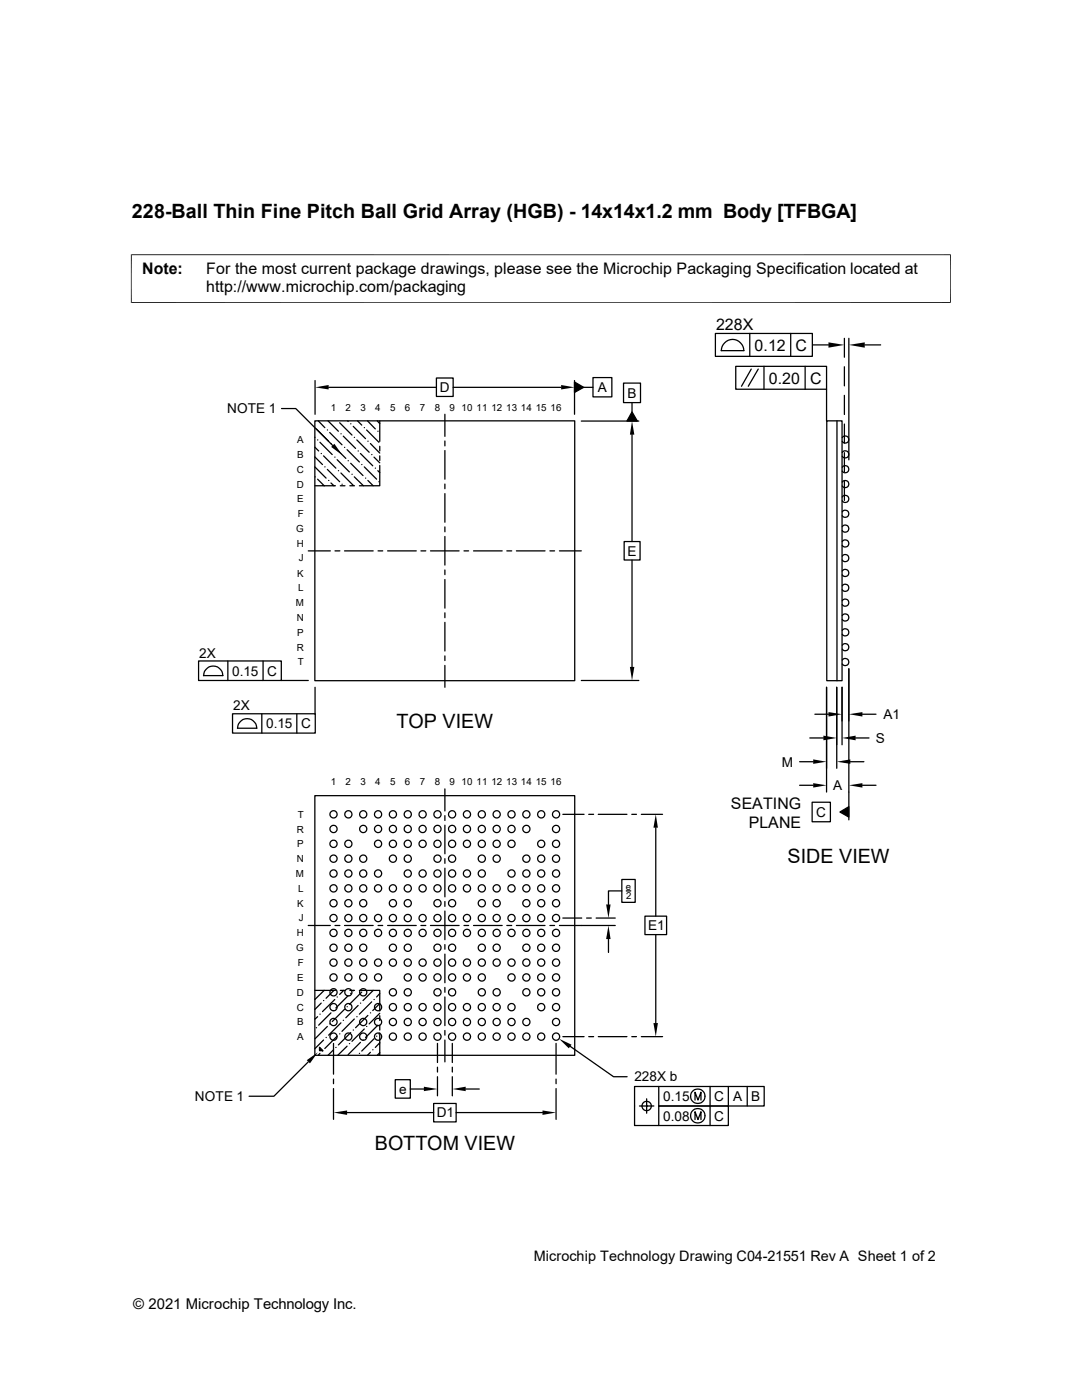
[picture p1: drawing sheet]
<svg xmlns="http://www.w3.org/2000/svg" width="216mm" height="279mm" viewBox="0 0 216 279" stroke-linecap="round" stroke-linejoin="round" font-family="sans-serif">
<g fill="none" stroke="#000" stroke-width=".25">
<path d="M62.9 75.9v6.8M65.6 77.3h21.5M87.1 75.4h3.3v3.7h-3.3zM90.4 77.3h21.6M114.6 76.2l1.9 1.1-1.9 1zM114.6 75.9v6.8M116.5 77.3h1.8M118.3 75.4h3.8v3.8h-3.8zM124.4 76.5h3.4v3.8h-3.4zM142.7 66.5h19.4v4.6h-19.4zM143.9 70h4.6M143.9 70a2.24 2.24 0 0 1 2.3-2.3 2.24 2.24 0 0 1 2.2 2.3"/>
<path d="M146.8 73.1h18.1v4.6h-18.1zM149.6 66.5v4.6M149.9 73.7l-1.9 3.4M151.3 73.7l-2 3.4M152.4 73.1v4.6M157.8 66.5v4.6M160.7 73.1v4.6M162.1 68.8h3.2M164.9 77.7v6.3M168.5 67.5v3.8M168.5 73.2v3.8M168.5 78.9v3.8"/>
<path d="M169.4 67.5v24.3M172.6 68.8h3.1M56.2 81.5h2.8l7.4 7.4M62.8 84h51.9v51.8h-51.9zM62.8 93.2l2.3 2.2M62.8 91.2l1.5 1.5M62.8 89.2l.8 .8M62.8 87.3h.1M62.8 96.9h4.1M62.9 95.2h.1M63.1 85.6l2.5 2.5M63.4 95.6l1.3 1.3"/>
<path d="M63.4 87.8h.1M63.5 84l1.3 1.3M63.8 88.3l2.5 2.4M64.1 90.5h.1M64.6 91l2.4 2.4M64.8 93.2h.1M65.3 93.7l2.5 2.4M65.3 85.8h.1M65.4 84l2.1 2.1M65.6 95.9h.1M65.8 86.3l2.4 2.5M66 96.4l.6 .5"/>
<path d="M66 88.5h.1M66.5 89l2.5 2.5M66.8 91.2h.1M67.3 91.7l2.4 2.5M67.5 93.9h.1M67.8 84.4l2.4 2.4M67.9 96.9h.9M68 94.4l2.5 2.5M68 86.6h.1M68.2 96.6h.1M68.5 87l2.5 2.5M68.7 89.3h.1"/>
<path d="M69.3 89.7l2.4 2.5M69.4 84l.1 .1M69.5 91.9h.1M69.8 96.9h.9M70 92.5l2.4 2.4M70 84.6h.1M70.2 94.7h.1M70.5 85.1l2.4 2.4M70.7 95.2l1.8 1.7M70.7 87.3h.1M71.2 87.8l2.5 2.5M71.3 84l.9 .8"/>
<path d="M71.5 90h.1M71.9 90.5l2.5 2.5M72.2 92.7h.1M72.7 93.2l2.4 2.4M72.7 85.3h.1M72.9 95.4h.1M73.2 85.8l2.4 2.5M73.3 84l1.6 1.6M73.4 95.9l1.1 1M73.4 88.1h.1M73.9 88.5l1.9 1.9M74.2 90.7h.1"/>
<path d="M74.6 91.2l1.2 1.2M74.9 93.4h.1M75.3 84l.5 .5M75.4 93.9l.4 .4M75.4 86.1h.1M75.6 96.1h.1M75.8 92.9v4h-4.1M75.8 84v4.1M75.8 89.1v.9M75.8 91v.9M88.8 82.7v4.4M88.8 88v1"/>
<path d="M88.8 89.9v5.7M88.8 96.6v.9M88.8 98.5v5.7M116 84h11.5M126.1 82.2l1.1 1.8h-2.1zM126.1 80.3v1.9M126.1 86.7v21.4M165 84h3v51.8h-3zM167 84v51.8M168.1 99.2a.71 .71 0 0 1 1-.2 .71 .71 0 0 1 0 1.1 .71 .71 0 0 1-1-.2M168.1 96.2a.71 .71 0 0 1 1-.1 .71 .71 0 0 1 0 1 .71 .71 0 0 1-1-.1M168.1 93.3a.71 .71 0 0 1 1-.2 .71 .71 0 0 1 0 1.1 .71 .71 0 0 1-1-.2"/>
<path d="M168.1 90.3a.71 .71 0 0 1 1-.2 .71 .71 0 0 1 0 1.1 .71 .71 0 0 1-1-.1M168.1 87.3a.71 .71 0 0 1 1-.1 .71 .71 0 0 1 0 1.1 .71 .71 0 0 1-1-.2M168.5 84.6v3.8M168.5 90.3v3.8M168.5 96.1v3.8M61.5 109.9h4.4M66.8 109.9h1M68.7 109.9h5.8M75.4 109.9h1M77.3 109.9h5.8M84 109.9h1M85.9 109.9h5.7"/>
<path d="M88.8 105.2v.9M88.8 107.1v5.7M88.8 113.7v1M88.8 115.7v5.7M92.6 109.9h.9M94.5 109.9h5.7M101.1 109.9h1M103 109.9h5.8M109.7 109.9h1M111.6 109.9h4.4M124.5 108.1h3.2v3.7h-3.2zM126.1 111.8v21.3"/>
<path d="M168.1 119.9a.71 .71 0 0 1 1-.2 .71 .71 0 0 1 0 1.1 .71 .71 0 0 1-1-.1M168.1 116.9a.71 .71 0 0 1 1-.1 .71 .71 0 0 1 0 1 .71 .71 0 0 1-1-.1M168.1 114a.71 .71 0 0 1 1-.2 .71 .71 0 0 1 0 1.1 .71 .71 0 0 1-1-.2M168.1 111a.71 .71 0 0 1 1-.2 .71 .71 0 0 1 0 1.1 .71 .71 0 0 1-1-.1M168.1 108.1a.71 .71 0 0 1 1-.2 .71 .71 0 0 1 0 1.1 .71 .71 0 0 1-1-.2M168.1 105.1a.71 .71 0 0 1 1-.1 .71 .71 0 0 1 0 1 .71 .71 0 0 1-1-.1M168.1 102.2a.71 .71 0 0 1 1-.2 .71 .71 0 0 1 0 1.1 .71 .71 0 0 1-1-.2M39.6 131.9h16.5v3.9h-16.5zM40.6 134.8h3.9M40.6 134.8a1.9 1.9 0 0 1 1.9-1.9 1.9 1.9 0 0 1 1.9 1.9M45.5 131.9v3.9M52.5 131.9v3.9"/>
<path d="M56.1 135.8h5.4M62.9 137.2v5.3M88.8 122.3v1M88.8 124.2v5.7M88.8 130.9v.9M88.8 132.8v4.4M116 135.8h11.5M164.9 137.2v20.9M167 137.2v16.1M168 137.2v11.4M168.1 131.7a.71 .71 0 0 1 1-.1 .71 .71 0 0 1 0 1.1 .71 .71 0 0 1-1-.2M168.1 128.8a.71 .71 0 0 1 1-.2 .71 .71 0 0 1 0 1.1 .71 .71 0 0 1-1-.2"/>
<path d="M168.1 125.8a.71 .71 0 0 1 1-.1 .71 .71 0 0 1 0 1 .71 .71 0 0 1-1-.1M168.1 122.9a.71 .71 0 0 1 1-.2 .71 .71 0 0 1 0 1.1 .71 .71 0 0 1-1-.2M169.4 133.5v30.1M46.4 142.5h16.5v3.8h-16.5zM51.2 145.3a1.9 1.9 0 0 0-1.9-1.9 1.9 1.9 0 0 0-1.9 1.9h3.9M52.2 142.5v3.8M59.2 142.5v3.8M62.8 158.8h51.9v51.8h-51.9zM88.8 157.4v4.4M159.6 152h2.7M159.6 156.7h2.7M161.6 147.3h2.7"/>
<path d="M162.6 142.5h2.7M169.7 152h2.7M170.7 147.3h2.7M172.1 142.5h2.7M172.1 156.7h2.7M88.8 162.8v.9M88.8 164.7v5.7M88.8 171.4v.9M88.8 173.3v5.7M88.8 179.9v1M112.3 162.5h4.2M117.5 162.5h.9"/>
<path d="M119.4 162.5h5.7M124.1 175.5h2.6v4.6h-2.6zM124.1 177.8h-2.7v2.7M125 177.8h.9M126.1 162.5h.9M128 162.5h4.2M130.9 165.2v17.6M162.1 160.1h3.6v3.9h-3.6zM167.6 162.1l1.8-1.1v2.1zM61.5 184.7h4.4M62.8 197.7h4.1M64.6 199.7h.1"/>
<path d="M64.7 197.7l-1.9 1.8M66.6 197.7l-1.5 1.5M66.8 199.5l-2.5 2.4M66.8 184.7h1M67.3 199h.1M67.9 197.7h.9M68.6 197.7l-.8 .8M68.7 184.7h5.8M69.5 198.7l-2.5 2.5M69.8 197.7h.9M70 198.2h.1M70.6 197.7h-.1"/>
<path d="M71.7 197.7h4.1v4.1M72.2 198l-2.5 2.4M74.2 199.9l-2.5 2.5M74.5 197.7l-2.1 2M74.6 199.5h.1M75.4 184.7h1M75.8 198.3l-.7 .7M77.3 184.7h5.8M84 184.7h1M85.9 184.7h5.7M88.8 181.8v5.7M88.8 188.5v.9"/>
<path d="M88.8 190.4v5.7M88.8 197.1v.9M88.8 199v5.7M92.6 184.7h.9M94.5 184.7h5.7M101.1 184.7h1M103 184.7h5.8M109.7 184.7h1M111.6 184.7h11.2M112.3 183.2h3.8M117.1 183.2h.9M119 183.2h3.8"/>
<path d="M121.4 187.4v2.7M128.7 182.8h4.3v3.7h-4.3zM130.9 186.5v17.7M61.5 211.9l-6.8 6.9h-5M63.1 205.1h.1M63.4 202.9l-.6 .5M63.8 209l.6 .7h-.6zM63.8 202.4h.1M63.8 210.2l-.3 .4M64.1 200.2l-1.3 1.3M64.3 209.8h.1M64.6 207.6l-1.8 1.7"/>
<path d="M65.1 207.1h.1M65.3 204.9l-2.4 2.4M65.8 204.3h.1M66 202.1l-2.4 2.5M66.5 201.7h.1M66.5 209.5l-1.1 1.1M66.5 208.2v6.2M66.5 215.3v1M66.5 217.3v6.1M67 209h.1M67.3 206.8l-2.5 2.5M67.8 206.3h.1"/>
<path d="M68 204.1l-2.4 2.5M68.5 203.6h.1M68.7 201.4l-2.4 2.5M69.3 200.9h.1M69.3 208.8l-1.9 1.8M69.7 208.3h.1M70 206.1l-2.5 2.4M70.5 205.6h.1M70.7 203.4l-2.5 2.4M71.2 202.9h.1M71.5 200.7l-2.5 2.4M71.7 210.2h.1"/>
<path d="M71.9 200.2h.1M71.9 208l-2.4 2.5M72.4 207.6h.1M72.7 205.4l-2.5 2.4M73.2 204.9h.1M73.4 202.6l-2.4 2.5M73.9 202.1h.1M73.9 210l-.6 .6M74.4 209.5h.1M74.6 207.3l-2.4 2.5M75.1 206.8h.1M75.4 204.6l-2.5 2.5"/>
<path d="M75.8 202.7v1M75.8 204.6v1M75.8 206.5v4.1M75.8 200.3l-1.4 1.4M75.8 202.2l-2.1 2.1M75.8 206.2l-.2 .1M75.8 208.1l-.9 .9M75.8 210.1l-.5 .5M78.9 215.5h3v3.7h-3zM81.9 217.3h2.7M87.3 208.2v3.8M87.3 213v1"/>
<path d="M87.3 214.9v3.8M88.8 205.7v.9M88.8 207.6v4.3M90.3 208.2v3.8M90.3 213v1M90.3 214.9v3.8M92.9 217.3h2.7M111 208.2v6.2M111 215.3v1M111 217.3v6.1M112.3 206.9h4.2M113.8 208.8l8.6 6.1h2.7"/>
<path d="M117.5 206.9h.9M119.4 206.9h5.7M126.1 206.9h.9M128 206.9h4.2M129 219.3v2.9M131.4 216.8v3.9h13.9v3.9h-18.7v-7.8h25.9v3.9h-21.1v3.9M138.7 219.5v-1.5l.6 1.5 .6-1.5v1.5M141.7 216.8v7.8M145.3 216.8v3.9M149.1 216.8v3.9M69.3 222h17.2M86.5 220.2h4.5v3.7h-4.5z"/>
<path d="M91 222h17.2M127.6 220.7h2.9M138.7 223.4v-1.5l.6 1.5 .6-1.5v1.5"/>
<circle cx="66.5" cy="168.4" r=".72"/>
<circle cx="66.5" cy="162.5" r=".72"/>
<circle cx="66.5" cy="171.4" r=".72"/>
<circle cx="66.5" cy="174.3" r=".72"/>
<circle cx="66.5" cy="177.3" r=".72"/>
<circle cx="66.5" cy="165.4" r=".72"/>
<circle cx="69.5" cy="168.4" r=".72"/>
<circle cx="69.5" cy="162.5" r=".72"/>
<circle cx="69.5" cy="171.4" r=".72"/>
<circle cx="69.5" cy="177.3" r=".72"/>
<circle cx="69.5" cy="174.3" r=".72"/>
<circle cx="72.5" cy="174.3" r=".72"/>
<circle cx="72.5" cy="171.4" r=".72"/>
<circle cx="72.5" cy="162.5" r=".72"/>
<circle cx="72.5" cy="165.4" r=".72"/>
<circle cx="72.5" cy="177.3" r=".72"/>
<circle cx="75.4" cy="174.3" r=".72"/>
<circle cx="75.4" cy="162.5" r=".72"/>
<circle cx="75.4" cy="165.4" r=".72"/>
<circle cx="75.4" cy="168.4" r=".72"/>
<circle cx="75.4" cy="177.3" r=".72"/>
<circle cx="78.4" cy="162.5" r=".72"/>
<circle cx="78.4" cy="165.4" r=".72"/>
<circle cx="78.4" cy="168.4" r=".72"/>
<circle cx="78.4" cy="171.4" r=".72"/>
<circle cx="78.4" cy="177.3" r=".72"/>
<circle cx="81.4" cy="165.4" r=".72"/>
<circle cx="81.4" cy="168.4" r=".72"/>
<circle cx="81.4" cy="171.4" r=".72"/>
<circle cx="81.4" cy="174.3" r=".72"/>
<circle cx="81.4" cy="162.5" r=".72"/>
<circle cx="81.4" cy="177.3" r=".72"/>
<circle cx="84.3" cy="165.4" r=".72"/>
<circle cx="84.3" cy="174.3" r=".72"/>
<circle cx="84.3" cy="162.5" r=".72"/>
<circle cx="84.3" cy="168.4" r=".72"/>
<circle cx="84.3" cy="177.3" r=".72"/>
<circle cx="87.3" cy="168.4" r=".72"/>
<circle cx="87.3" cy="171.4" r=".72"/>
<circle cx="87.3" cy="162.5" r=".72"/>
<circle cx="87.3" cy="174.3" r=".72"/>
<circle cx="87.3" cy="177.3" r=".72"/>
<circle cx="87.3" cy="165.4" r=".72"/>
<circle cx="90.2" cy="162.5" r=".72"/>
<circle cx="90.2" cy="168.4" r=".72"/>
<circle cx="90.2" cy="171.4" r=".72"/>
<circle cx="90.2" cy="174.3" r=".72"/>
<circle cx="90.2" cy="165.4" r=".72"/>
<circle cx="90.2" cy="177.3" r=".72"/>
<circle cx="93.2" cy="174.3" r=".72"/>
<circle cx="93.2" cy="162.5" r=".72"/>
<circle cx="93.2" cy="168.4" r=".72"/>
<circle cx="93.2" cy="177.3" r=".72"/>
<circle cx="93.2" cy="165.4" r=".72"/>
<circle cx="96.1" cy="174.3" r=".72"/>
<circle cx="96.1" cy="177.3" r=".72"/>
<circle cx="96.1" cy="165.4" r=".72"/>
<circle cx="96.1" cy="168.4" r=".72"/>
<circle cx="96.1" cy="171.4" r=".72"/>
<circle cx="96.1" cy="162.5" r=".72"/>
<circle cx="99.1" cy="165.4" r=".72"/>
<circle cx="99.1" cy="162.5" r=".72"/>
<circle cx="99.1" cy="168.4" r=".72"/>
<circle cx="99.1" cy="171.4" r=".72"/>
<circle cx="99.1" cy="177.3" r=".72"/>
<circle cx="102.1" cy="168.4" r=".72"/>
<circle cx="102.1" cy="162.5" r=".72"/>
<circle cx="102.1" cy="174.3" r=".72"/>
<circle cx="102.1" cy="165.4" r=".72"/>
<circle cx="102.1" cy="177.3" r=".72"/>
<circle cx="105" cy="162.5" r=".72"/>
<circle cx="105" cy="171.4" r=".72"/>
<circle cx="105" cy="174.3" r=".72"/>
<circle cx="105" cy="177.3" r=".72"/>
<circle cx="105" cy="165.4" r=".72"/>
<circle cx="108" cy="174.3" r=".72"/>
<circle cx="108" cy="177.3" r=".72"/>
<circle cx="108" cy="171.4" r=".72"/>
<circle cx="108" cy="168.4" r=".72"/>
<circle cx="108" cy="162.5" r=".72"/>
<circle cx="111" cy="171.4" r=".72"/>
<circle cx="111" cy="162.5" r=".72"/>
<circle cx="111" cy="168.4" r=".72"/>
<circle cx="111" cy="165.4" r=".72"/>
<circle cx="111" cy="174.3" r=".72"/>
<circle cx="111" cy="177.3" r=".72"/>
<circle cx="66.5" cy="195.1" r=".72"/>
<circle cx="66.5" cy="198" r=".72"/>
<circle cx="66.5" cy="183.2" r=".72"/>
<circle cx="66.5" cy="189.1" r=".72"/>
<circle cx="66.5" cy="192.1" r=".72"/>
<circle cx="66.5" cy="186.2" r=".72"/>
<circle cx="66.5" cy="180.3" r=".72"/>
<circle cx="69.5" cy="195.1" r=".72"/>
<circle cx="69.5" cy="189.1" r=".72"/>
<circle cx="69.5" cy="198" r=".72"/>
<circle cx="69.5" cy="183.2" r=".72"/>
<circle cx="69.5" cy="186.2" r=".72"/>
<circle cx="69.5" cy="192.1" r=".72"/>
<circle cx="69.5" cy="180.3" r=".72"/>
<circle cx="72.5" cy="195.1" r=".72"/>
<circle cx="72.5" cy="180.3" r=".72"/>
<circle cx="72.5" cy="186.2" r=".72"/>
<circle cx="72.5" cy="189.1" r=".72"/>
<circle cx="72.5" cy="192.1" r=".72"/>
<circle cx="72.5" cy="198" r=".72"/>
<circle cx="72.5" cy="183.2" r=".72"/>
<circle cx="75.4" cy="195.1" r=".72"/>
<circle cx="75.4" cy="192.1" r=".72"/>
<circle cx="75.4" cy="183.2" r=".72"/>
<circle cx="75.4" cy="186.2" r=".72"/>
<circle cx="78.4" cy="189.1" r=".72"/>
<circle cx="78.4" cy="192.1" r=".72"/>
<circle cx="78.4" cy="186.2" r=".72"/>
<circle cx="78.4" cy="198" r=".72"/>
<circle cx="78.4" cy="183.2" r=".72"/>
<circle cx="78.4" cy="180.3" r=".72"/>
<circle cx="81.4" cy="186.2" r=".72"/>
<circle cx="81.4" cy="189.1" r=".72"/>
<circle cx="81.4" cy="192.1" r=".72"/>
<circle cx="81.4" cy="195.1" r=".72"/>
<circle cx="81.4" cy="198" r=".72"/>
<circle cx="81.4" cy="180.3" r=".72"/>
<circle cx="81.4" cy="183.2" r=".72"/>
<circle cx="84.3" cy="195.1" r=".72"/>
<circle cx="84.3" cy="186.2" r=".72"/>
<circle cx="84.3" cy="192.1" r=".72"/>
<circle cx="84.3" cy="183.2" r=".72"/>
<circle cx="87.3" cy="195.1" r=".72"/>
<circle cx="87.3" cy="180.3" r=".72"/>
<circle cx="87.3" cy="189.1" r=".72"/>
<circle cx="87.3" cy="192.1" r=".72"/>
<circle cx="87.3" cy="198" r=".72"/>
<circle cx="87.3" cy="183.2" r=".72"/>
<circle cx="87.3" cy="186.2" r=".72"/>
<circle cx="90.2" cy="183.2" r=".72"/>
<circle cx="90.2" cy="186.2" r=".72"/>
<circle cx="90.2" cy="189.1" r=".72"/>
<circle cx="90.2" cy="195.1" r=".72"/>
<circle cx="90.2" cy="198" r=".72"/>
<circle cx="90.2" cy="192.1" r=".72"/>
<circle cx="90.2" cy="180.3" r=".72"/>
<circle cx="93.2" cy="195.1" r=".72"/>
<circle cx="93.2" cy="192.1" r=".72"/>
<circle cx="93.2" cy="183.2" r=".72"/>
<circle cx="93.2" cy="186.2" r=".72"/>
<circle cx="96.1" cy="195.1" r=".72"/>
<circle cx="96.1" cy="192.1" r=".72"/>
<circle cx="96.1" cy="180.3" r=".72"/>
<circle cx="96.1" cy="183.2" r=".72"/>
<circle cx="96.1" cy="189.1" r=".72"/>
<circle cx="96.1" cy="198" r=".72"/>
<circle cx="96.1" cy="186.2" r=".72"/>
<circle cx="99.1" cy="180.3" r=".72"/>
<circle cx="99.1" cy="183.2" r=".72"/>
<circle cx="99.1" cy="186.2" r=".72"/>
<circle cx="99.1" cy="189.1" r=".72"/>
<circle cx="99.1" cy="192.1" r=".72"/>
<circle cx="99.1" cy="198" r=".72"/>
<circle cx="102.1" cy="183.2" r=".72"/>
<circle cx="102.1" cy="186.2" r=".72"/>
<circle cx="102.1" cy="192.1" r=".72"/>
<circle cx="102.1" cy="195.1" r=".72"/>
<circle cx="105" cy="195.1" r=".72"/>
<circle cx="105" cy="192.1" r=".72"/>
<circle cx="105" cy="180.3" r=".72"/>
<circle cx="105" cy="189.1" r=".72"/>
<circle cx="105" cy="198" r=".72"/>
<circle cx="105" cy="183.2" r=".72"/>
<circle cx="105" cy="186.2" r=".72"/>
<circle cx="108" cy="195.1" r=".72"/>
<circle cx="108" cy="180.3" r=".72"/>
<circle cx="108" cy="192.1" r=".72"/>
<circle cx="108" cy="189.1" r=".72"/>
<circle cx="108" cy="198" r=".72"/>
<circle cx="108" cy="183.2" r=".72"/>
<circle cx="108" cy="186.2" r=".72"/>
<circle cx="111" cy="198" r=".72"/>
<circle cx="111" cy="183.2" r=".72"/>
<circle cx="111" cy="186.2" r=".72"/>
<circle cx="111" cy="189.1" r=".72"/>
<circle cx="111" cy="195.1" r=".72"/>
<circle cx="111" cy="180.3" r=".72"/>
<circle cx="111" cy="192.1" r=".72"/>
<circle cx="66.5" cy="201" r=".72"/>
<circle cx="66.5" cy="204" r=".72"/>
<circle cx="66.5" cy="206.9" r=".72"/>
<circle cx="69.5" cy="201" r=".72"/>
<circle cx="69.5" cy="206.9" r=".72"/>
<circle cx="72.5" cy="204" r=".72"/>
<circle cx="72.5" cy="206.9" r=".72"/>
<circle cx="75.4" cy="204" r=".72"/>
<circle cx="75.4" cy="201" r=".72"/>
<circle cx="75.4" cy="206.9" r=".72"/>
<circle cx="78.4" cy="201" r=".72"/>
<circle cx="78.4" cy="206.9" r=".72"/>
<circle cx="78.4" cy="204" r=".72"/>
<circle cx="81.4" cy="206.9" r=".72"/>
<circle cx="81.4" cy="201" r=".72"/>
<circle cx="81.4" cy="204" r=".72"/>
<circle cx="84.3" cy="204" r=".72"/>
<circle cx="84.3" cy="201" r=".72"/>
<circle cx="84.3" cy="206.9" r=".72"/>
<circle cx="87.3" cy="204" r=".72"/>
<circle cx="87.3" cy="201" r=".72"/>
<circle cx="87.3" cy="206.9" r=".72"/>
<circle cx="90.2" cy="204" r=".72"/>
<circle cx="90.2" cy="201" r=".72"/>
<circle cx="90.2" cy="206.9" r=".72"/>
<circle cx="93.2" cy="204" r=".72"/>
<circle cx="93.2" cy="201" r=".72"/>
<circle cx="93.2" cy="206.9" r=".72"/>
<circle cx="96.1" cy="201" r=".72"/>
<circle cx="96.1" cy="204" r=".72"/>
<circle cx="96.1" cy="206.9" r=".72"/>
<circle cx="99.1" cy="204" r=".72"/>
<circle cx="99.1" cy="206.9" r=".72"/>
<circle cx="99.1" cy="201" r=".72"/>
<circle cx="102.1" cy="201" r=".72"/>
<circle cx="102.1" cy="204" r=".72"/>
<circle cx="102.1" cy="206.9" r=".72"/>
<circle cx="105" cy="204" r=".72"/>
<circle cx="105" cy="206.9" r=".72"/>
<circle cx="108" cy="201" r=".72"/>
<circle cx="108" cy="206.9" r=".72"/>
<circle cx="111" cy="204" r=".72"/>
<circle cx="111" cy="206.9" r=".72"/>
<circle cx="111" cy="201" r=".72"/>
<circle cx="139.2" cy="218.8" r="1.45"/>
<circle cx="129" cy="220.7" r=".94"/>
<circle cx="139.2" cy="222.7" r="1.45"/>
</g>
<g fill="#000">
<path d="M62.9 77.3l2.7-.5v.9zM112 76.8l2.6 .5-2.6 .4zM114.6 76.2l1.9 1.1-1.9 1zM165.3 68.3l3.2 .5-3.2 .6zM169.4 68.8l3.2-.5v1.1zM66.7 88.6l1.6 2.2-2.2-1.6zM126.1 84l.5 2.7h-.9zM126.1 82.2l1.1 1.8h-2.1zM125.7 133.1h.9l-.5 2.7zM162.3 151.6l2.6 .4-2.6 .4zM162.3 156.3l2.6 .4-2.6 .5zM164.3 146.8l2.7 .5-2.7 .4z"/>
<path d="M165.3 142.1l2.7 .4-2.7 .5zM167 152l2.7-.4v.8zM168 147.3l2.7-.5v.9zM169.4 142.5l2.7-.4v.9zM169.4 156.7l2.7-.4v.9zM130.9 162.5l.4 2.7h-.9zM167.6 162.1l1.8-1.1v2.1zM121.4 184.7l.4 2.7h-.9zM120.9 180.5h.9l-.4 2.7zM61.2 211.6l2.2-1.6-1.6 2.2zM63.8 209l.6 .7h-.6zM84.6 216.9l2.7 .4-2.7 .5z"/>
<path d="M90.3 217.3l2.6-.4v.9zM111.5 207.3l2.5 1.2-.5 .7zM130.4 204.2h.9l-.4 2.7zM66.5 222l2.8-.4v.9zM108.2 221.6l2.8 .4-2.8 .5z"/>
</g>
<path d="M26.1 50.8h163.6M26.2 50.8v9.7M189.7 50.8v9.7M26.1 60.4h163.6" fill="none" stroke="#000" stroke-width=".2"/>
<g font-size="3.9">
<text x="26.3" y="43.5">228-Ball Thin Fine Pitch Ball Grid Array (HGB) - 14x14x1.2 mm Body [TFBGA]</text>
<text x="79.1" y="145.3">TOP VIEW</text>
<text x="157.1" y="172.3">SIDE VIEW</text>
<text x="74.8" y="229.5">BOTTOM VIEW</text>
</g>
<g font-size="3.2">
<text x="28.4" y="54.6">Note:</text>
<text x="41.1" y="54.6">For the most current package drawings, please see the Microchip Packaging Specification located at</text>
<text x="41.1" y="58.3">http://www.microchip.com/packaging</text>
<text x="142.9" y="65.8">228X</text>
<text x="150.6" y="70">0.12</text>
<text x="158.7" y="70">C</text>
<text x="153.4" y="76.5">0.20</text>
<text x="161.6" y="76.5">C</text>
<text x="145.8" y="161.4">SEATING</text>
<text x="149.4" y="165.2">PLANE</text>
</g>
<text font-size="3" x="26.6" y="261.3">© 2021 Microchip Technology Inc.</text>
<text font-size="2.9" x="106.5" y="251.6">Microchip Technology Drawing C04-21551 Rev A Sheet 1 of 2</text>
<g font-size="2.7">
<text x="45.3" y="82.5">NOTE 1</text>
<text x="87.8" y="78.3">D</text>
<text x="119.3" y="78.3">A</text>
<text x="125.2" y="79.4">B</text>
<text x="125.2" y="110.9">E</text>
<text x="39.8" y="131.2">2X</text>
<text x="46.3" y="134.8">0.15</text>
<text x="53.3" y="134.8">C</text>
<text x="46.5" y="141.8">2X</text>
<text x="176.3" y="143.5">A1</text>
<text x="53.1" y="145.3">0.15</text>
<text x="60.1" y="145.3">C</text>
<text x="174.8" y="148.3">S</text>
<text x="156" y="153">M</text>
<text x="166.2" y="157.7">A</text>
<text x="162.9" y="163">C</text>
<text x="129.3" y="185.7">E1</text>
<text x="126.6" y="215.8">228X b</text>
<text x="38.9" y="219.8">NOTE 1</text>
<text x="79.6" y="218.3">e</text>
<text x="132.3" y="219.8">0.15</text>
<text x="142.5" y="219.8">C</text>
<text x="146.3" y="219.8">A</text>
<text x="149.9" y="219.8">B</text>
<text x="87.2" y="223">D1</text>
<text x="132.3" y="223.6">0.08</text>
<text x="142.5" y="223.6">C</text>
</g>
<g font-size="1.9">
<text x="66" y="82">1</text>
<text x="69" y="82">2</text>
<text x="71.9" y="82">3</text>
<text x="74.9" y="82">4</text>
<text x="77.8" y="82">5</text>
<text x="80.8" y="82">6</text>
<text x="83.8" y="82">7</text>
<text x="86.7" y="82">8</text>
<text x="89.7" y="82">9 10 11 12 13 14 15 16</text>
<text x="59.3" y="88.4">A</text>
<text x="59.2" y="94.4">C</text>
<text x="59.3" y="91.4">B</text>
<text x="59.2" y="97.3">D</text>
<text x="59.3" y="100.2">E</text>
<text x="59.1" y="106.2">G</text>
<text x="59.4" y="103.2">F</text>
<text x="59.2" y="109.1">H</text>
<text x="59.6" y="112.1">J</text>
<text x="59.3" y="115.1">K</text>
<text x="59.5" y="118">L</text>
<text x="59" y="121">M</text>
<text x="59.2" y="124">N</text>
<text x="59.2" y="129.8">R</text>
<text x="59.3" y="126.9">P</text>
<text x="59.4" y="132.8">T</text>
<text x="66" y="156.7">1</text>
<text x="69" y="156.7">2</text>
<text x="71.9" y="156.7">3</text>
<text x="74.9" y="156.7">4</text>
<text x="77.8" y="156.7">5</text>
<text x="80.8" y="156.7">6</text>
<text x="83.8" y="156.7">7</text>
<text x="86.7" y="156.7">8</text>
<text x="89.7" y="156.7">9 10 11 12 13 14 15 16</text>
<text x="59.2" y="166.2">R</text>
<text x="59.4" y="163.2">T</text>
<text x="59.2" y="172.1">N</text>
<text x="59.3" y="169.1">P</text>
<text x="59" y="175">M</text>
<text x="59.5" y="178">L</text>
<text x="124.9" y="177.6">e</text>
<text x="124.9" y="179.4">2</text>
<text x="59.3" y="180.9">K</text>
<text x="59.6" y="183.9">J</text>
<text x="59.1" y="189.8">G</text>
<text x="59.2" y="186.9">H</text>
<text x="59.3" y="195.7">E</text>
<text x="59.4" y="192.8">F</text>
<text x="59.2" y="201.7">C</text>
<text x="59.2" y="198.7">D</text>
<text x="59.3" y="207.6">A</text>
<text x="59.3" y="204.6">B</text>
</g>
</svg>
